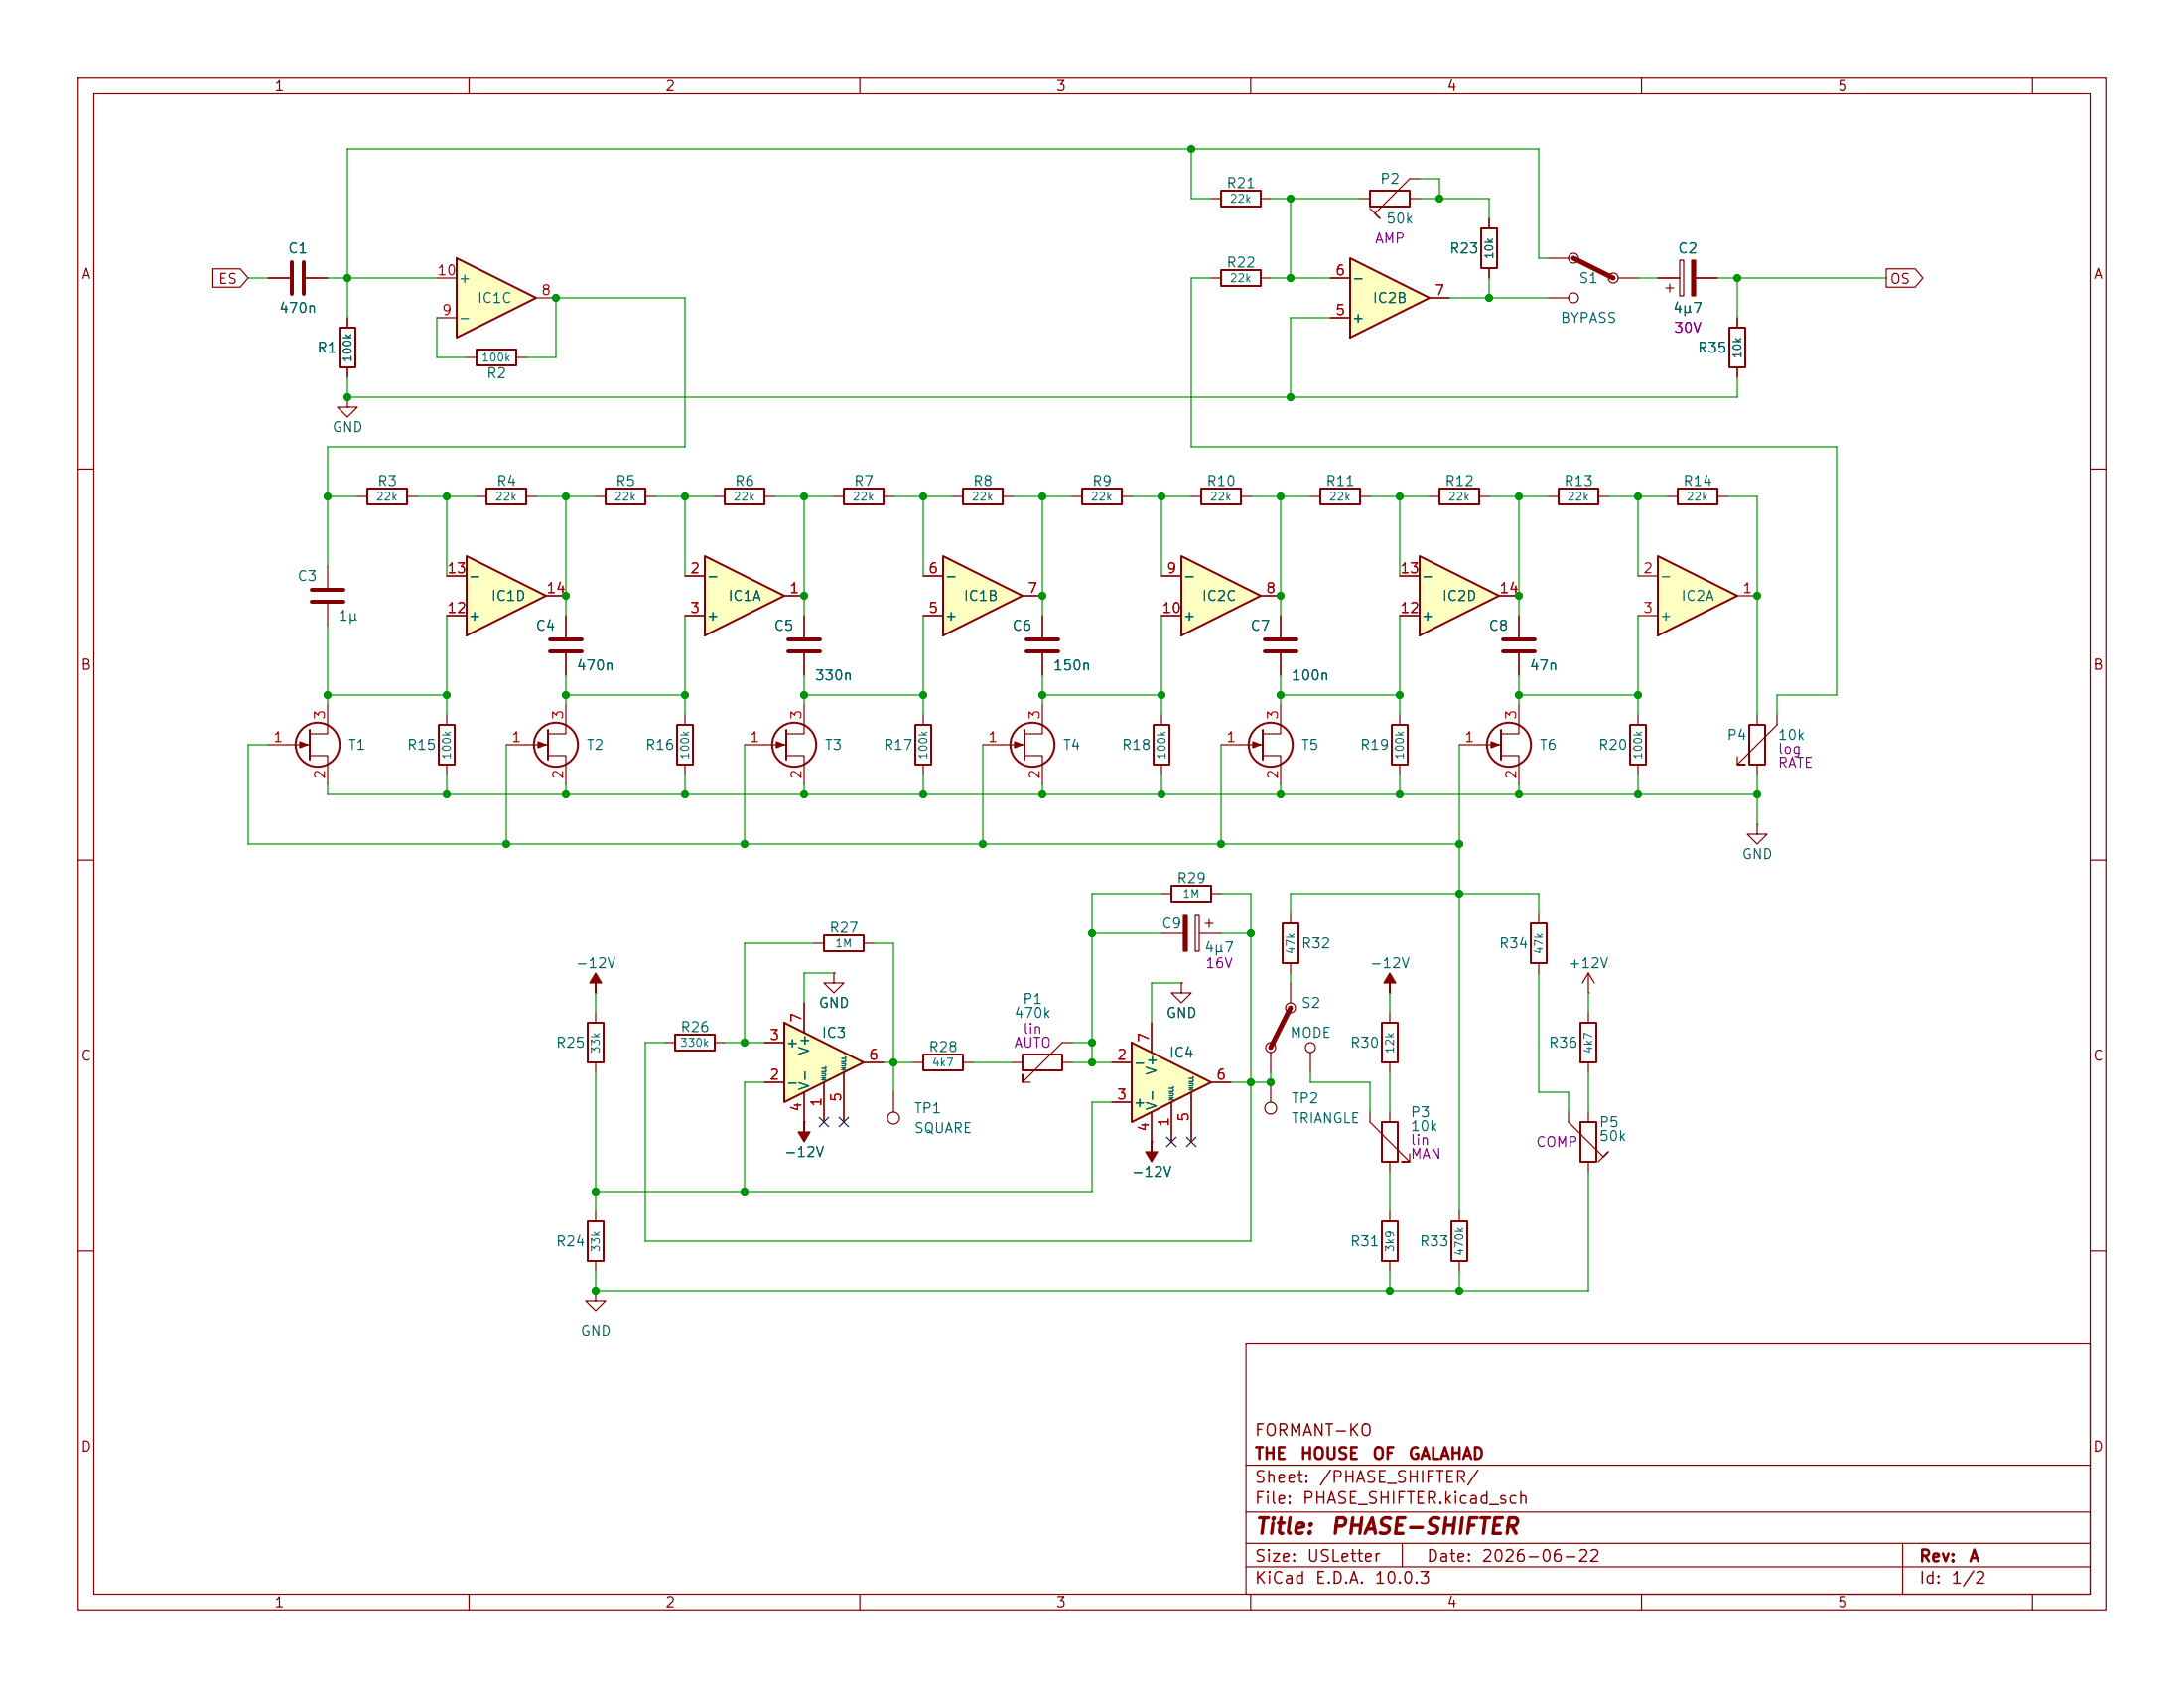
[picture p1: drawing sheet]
<svg xmlns="http://www.w3.org/2000/svg" width="279mm" height="216mm" viewBox="0 0 279 216" stroke-linecap="round" stroke-linejoin="round" font-family="sans-serif">
<g fill="none" stroke="#840000" stroke-width=".15">
<path d="M10 10h259.4v195.9h-259.4zM12 12h255.4v191.9h-255.4zM60 10v2M110 10v2M160 10v2M210 10v2M260 10v2M198.1 33h2.6M198.1 38.1h2.6M207 35.6h2.5M10 60h2M137.2 63.5h1.2"/>
<path d="M143.5 63.5h1.3M267.4 60h2M148.6 91.4v1.3M148.6 97.8v1.3M10 110h2M267.4 110h2M114.3 139.7v2.5M116.8 135.9h1.3M123.2 135.9h1.3M177.8 127h.1M10 160h2M159.4 171.9h108v32h-108z"/>
<path d="M267.4 160h2M159.4 197.4h108M159.4 193.4h108M159.4 187.4h108M179.4 197.4v3M243.4 197.4v6.5M60 203.9v2M110 203.9v2M159.4 200.4h108M160 203.9v2M210 203.9v2M260 203.9v2"/>
<circle cx="201.3" cy="38.1" r=".63"/>
<circle cx="201.3" cy="33" r=".63"/>
<circle cx="206.4" cy="35.6" r=".63"/>
<circle cx="114.3" cy="143" r=".76"/>
</g>
<path d="M201.3 33l5.1 2.6" fill="none" stroke="#840000" stroke-width=".63"/>
<path d="M177.8 124.5l.8 1.2h-.8v1.3v-1.3h-.8z" fill="#840000" stroke="#840000" stroke-width=".15"/>
<path d="M138.4 62.5h5.1v2h-5.1zM147.6 92.7h2v5.1h-2zM118.1 134.9h5.1v2h-5.1z" fill="none" stroke="#840000" stroke-width=".25"/>
<path d="M151.1 71.1l10.2 5.1-10.2 5.1z" fill="#ffffc2"/>
<path d="M156.2 24.4h5.1v2h-5.1zM151.1 71.1l10.2 5.1-10.2 5.1zM149.9 113.3h5v2h-5zM195.8 118.1h2.1v5.1h-2.1zM176.8 143.5h2v5.1h-2z" fill="none" stroke="#840000" stroke-width=".25"/>
<g fill="none" stroke="#840000" stroke-width=".15">
<path d="M154.9 25.4h1.3M161.3 25.4h1.3M148.6 73.7h2.5M148.6 78.7h2.5M161.3 76.2h2.5M148.6 114.3h1.3M154.9 114.3h1.3M196.8 116.8v1.3M162.6 138.4v2.6M196.8 123.2v1.3M102.9 143.5h.1M175.3 142.2v1.3l5 5.1h-1h1v-1"/>
<path d="M177.8 142.2v1.3M177.8 148.6v1.3"/>
<circle cx="162.6" cy="141.7" r=".76"/>
</g>
<path d="M102.9 143.5v1.3h.7l-.7 1.3-.8-1.3h.8z" fill="#840000" stroke="#840000" stroke-width=".15"/>
<path d="M100.3 130.8l10.2 5.1-10.2 5.1z" fill="#ffffc2"/>
<path d="M77.5 62.5h5v2h-5zM92.7 62.5h5.1v2h-5.1zM107.9 62.5h5.1v2h-5.1zM123.2 62.5h5.1v2h-5.1zM168.9 62.5h5.1v2h-5.1zM223.8 92.7h2v5.1h-2zM100.3 130.8l10.2 5.1-10.2 5.1zM202.2 130.8h2v5.1h-2zM202.2 143.5h2v5.1h-2z" fill="none" stroke="#840000" stroke-width=".25"/>
<g fill="none" stroke="#840000" stroke-width=".15">
<path d="M212.1 35.6h2.8M213.1 36.8h1M213.6 36.3v1M214.9 33.3h.5v4.5h-.5zM216.9 35.6h2.8M76.2 63.5h1.3M82.5 63.5h1.3M91.4 63.5h1.3M97.8 63.5h1.3M106.7 63.5h1.2M113 63.5h1.3M121.9 63.5h1.3"/>
<path d="M128.3 63.5h1.2M133.3 78.7v2.8M167.6 63.5h1.3M174 63.5h1.3M133.3 83.6v2.8M224.8 91.4v1.3M224.8 97.8v1.3M227.3 91.4v1.3l-5.1 5.1h1.1h-1.1v-1M224.8 105.4v1.3h1.3l-1.3 1.3-1.3-1.3h1.3M224.8 105.4h.1M97.8 138.4h2.5M97.8 133.4h2.5"/>
<path d="M102.9 128.3v3.8M102.9 139.7v3.8M105.4 138.4v5.1M107.9 137.2v6.3M110.5 135.9h2.5M203.2 129.5v1.3M203.2 135.9v1.3M200.7 142.2v1.3l4.4 4.5 .6-.7-1.2 1.3M203.2 142.2v1.3M203.2 148.6v1.3"/>
</g>
<path d="M216.4 33.3h.5v4.5h-.5z" fill="#840000" stroke="#840000" stroke-width=".15"/>
<path d="M131.3 83.3h4.1M131.3 81.8h4.1" fill="none" stroke="#840000" stroke-width=".51"/>
<path d="M59.7 71.1l10.1 5.1-10.1 5.1z" fill="#ffffc2"/>
<g fill="none" stroke="#840000" stroke-width=".25">
<path d="M175.3 24.4h5v2h-5zM189.5 29.2h2v5.1h-2zM59.7 71.1l10.1 5.1-10.1 5.1zM39.6 93.3v3.9M56.1 92.7h2.1v5.1h-2.1zM100.6 93.3v3.9M117.1 92.7h2v5.1h-2z"/>
<circle cx="40.6" cy="95.2" r="2.82"/>
<circle cx="101.6" cy="95.2" r="2.82"/>
</g>
<g fill="none" stroke="#840000" stroke-width=".15">
<path d="M174 25.4h1.3M180.3 25.4h1.3M181.6 22.9h-1.3l-4.4 4.4 .6 .6-1.2-1.2M190.5 27.9v1.3M190.5 34.3v1.3M57.1 78.7h2.6M57.1 73.7h2.6M69.8 76.2h2.6M34.3 95.3h5.3M39.6 96.6h2.3v3.7M41.9 90.2v3.7h-2.3M57.1 91.4v1.3"/>
<path d="M57.1 97.8v1.3M95.2 95.3h5.4M100.6 96.6h2.3v3.7M102.9 90.2v3.7h-2.3M118.1 91.4v1.3M118.1 97.8v1.3"/>
</g>
<g fill="#840000" stroke="#840000" stroke-width=".15">
<path d="M99.3 94.9l1 .4-1 .3z"/>
<path d="M38.4 94.9l1 .4-1 .3z"/>
</g>
<path d="M90.2 71.1l10.1 5.1-10.1 5.1z" fill="#ffffc2"/>
<path d="M90.2 71.1l10.1 5.1-10.1 5.1z" fill="none" stroke="#840000" stroke-width=".25"/>
<path d="M87.6 73.7h2.6M87.6 78.7h2.6M100.3 76.2h2.6" fill="none" stroke="#840000" stroke-width=".15"/>
<path d="M172.7 33l10.2 5.1-10.2 5.1z" fill="#ffffc2"/>
<g fill="none" stroke="#840000" stroke-width=".25">
<path d="M172.7 33l10.2 5.1-10.2 5.1zM70.1 93.3v3.9M131.1 93.3v3.9M176.8 156.2h2v5.1h-2zM185.7 156.2h2v5.1h-2z"/>
<circle cx="71.1" cy="95.2" r="2.82"/>
<circle cx="132.1" cy="95.2" r="2.82"/>
</g>
<g fill="none" stroke="#840000" stroke-width=".15">
<path d="M170.2 35.6h2.5M182.9 38.1h2.5M170.2 40.6h2.5M41.9 72.4v2.8M41.9 77.2v2.8M72.4 78.7v2.8M102.9 78.7v2.8M64.8 95.3h5.3M70.1 96.6h2.3v3.7M72.4 90.2v3.7h-2.3M72.4 83.6v2.8M102.9 83.6v2.8"/>
<path d="M125.7 95.3h5.4M131.1 96.6h2.2v3.7M133.3 90.2v3.7h-2.2M203.2 127h.1M203.2 124.5l-.8 1.2M203.2 124.5l.8 1.2M203.2 124.5v2.5M177.8 154.9v1.3M186.7 154.9v1.3M177.8 161.3v1.3M186.7 161.3v1.3"/>
</g>
<path d="M39.9 77h4M39.9 75.4h4M70.4 83.3h4M70.4 81.8h4M100.8 83.3h4.1M100.8 81.8h4.1" fill="none" stroke="#840000" stroke-width=".51"/>
<g fill="#840000" stroke="#840000" stroke-width=".15">
<path d="M68.8 94.9l1 .4-1 .3z"/>
<path d="M129.8 94.9l1 .4-1 .3z"/>
</g>
<path d="M120.6 71.1l10.2 5.1-10.2 5.1z" fill="#ffffc2"/>
<g fill="none" stroke="#840000" stroke-width=".25">
<path d="M156.2 34.5h5.1v2.1h-5.1zM120.6 71.1l10.2 5.1-10.2 5.1zM161.5 93.3v3.9M178.1 92.7h2v5.1h-2zM105.4 119.6h5.1v2.1h-5.1zM164.1 118.1h2v5.1h-2zM176.8 130.8h2v5.1h-2z"/>
<circle cx="162.6" cy="95.2" r="2.82"/>
</g>
<g fill="none" stroke="#840000" stroke-width=".15">
<path d="M154.9 35.6h1.3M161.3 35.6h1.3M118.1 78.7h2.5M118.1 73.7h2.5M130.8 76.2h2.5M163.8 78.7v2.8M156.2 95.3h5.3M161.5 96.6h2.3v3.7M163.8 90.2v3.7h-2.3M163.8 83.6v2.8M179.1 91.4v1.3M179.1 97.8v1.3"/>
<path d="M165.1 116.8v1.3M104.1 120.7h1.3M106.7 124.5v1.2h1.2l-1.2 1.3-1.3-1.3h1.3M106.7 124.5h.1M110.5 120.7h1.3M162.6 134.6v2.6M165.1 123.2v1.3M165.1 125.7v2.6M167.6 134.6v2.6M177.8 129.5v1.3M177.8 135.9v1.3"/>
<circle cx="162.6" cy="134" r=".63"/>
<circle cx="165.1" cy="128.9" r=".63"/>
<circle cx="167.6" cy="134" r=".63"/>
</g>
<path d="M165.1 128.9l-2.5 5.1" fill="none" stroke="#840000" stroke-width=".63"/>
<path d="M160.3 94.9l1 .4-1 .3z" fill="#840000" stroke="#840000" stroke-width=".15"/>
<path d="M161.8 83.3h4.1M161.8 81.8h4.1" fill="none" stroke="#840000" stroke-width=".51"/>
<path d="M212.1 71.1l10.1 5.1-10.1 5.1z" fill="#ffffc2"/>
<path d="M212.1 71.1l10.1 5.1-10.1 5.1z" fill="none" stroke="#840000" stroke-width=".25"/>
<path d="M209.5 73.7h2.6M209.5 78.7h2.6M222.2 76.2h2.6" fill="none" stroke="#840000" stroke-width=".15"/>
<path d="M144.8 133.4l10.1 5-10.1 5.1z" fill="#ffffc2"/>
<path d="M144.8 133.4l10.1 5-10.1 5.1z" fill="none" stroke="#840000" stroke-width=".25"/>
<path d="M142.2 135.9h2.6M147.3 130.8v3.8M152.4 139.7v6.4M154.9 138.4h2.6M142.2 141h2.6M147.3 142.2v3.9M149.9 141v5.1" fill="none" stroke="#840000" stroke-width=".15"/>
<path d="M181.6 71.1l10.2 5.1-10.2 5.1z" fill="#ffffc2"/>
<path d="M153.7 62.5h5v2h-5zM181.6 71.1l10.2 5.1-10.2 5.1zM75.2 130.8h2v5.1h-2zM86.4 132.3h5v2.1h-5z" fill="none" stroke="#840000" stroke-width=".25"/>
<path d="M152.4 63.5h1.3M158.7 63.5h1.3M179.1 78.7h2.5M179.1 73.7h2.5M191.8 76.2h2.5M76.2 127h.1M76.2 129.5v1.3M76.2 135.9v1.3M85.1 133.4h1.3M91.4 133.4h1.3" fill="none" stroke="#840000" stroke-width=".15"/>
<path d="M76.2 124.5l.8 1.2h-.8v1.3v-1.3h-.8z" fill="#840000" stroke="#840000" stroke-width=".15"/>
<path d="M58.4 33l10.2 5.1-10.2 5.1z" fill="#ffffc2"/>
<g fill="none" stroke="#840000" stroke-width=".25">
<path d="M58.4 33l10.2 5.1-10.2 5.1zM43.4 41.9h2.1v5.1h-2.1zM61 44.7h5v2h-5zM221.2 41.9h2.1v5.1h-2.1zM47 62.5h5.1v2h-5.1zM62.2 62.5h5.1v2h-5.1zM184.1 62.5h5.1v2h-5.1zM199.4 62.5h5.1v2h-5.1zM214.6 62.5h5.1v2h-5.1zM86.6 92.7h2v5.1h-2zM192 93.3v3.9M208.5 92.7h2.1v5.1h-2.1z"/>
<path d="M130.8 134.9h5.1v2h-5.1zM75.2 156.2h2v5.1h-2z"/>
<circle cx="193" cy="95.2" r="2.82"/>
</g>
<g fill="none" stroke="#840000" stroke-width=".15">
<path d="M27.2 34.4h3.5l1 1.2-1 1.1h-3.5zM34.3 35.6h2.8M39.1 35.6h2.8M55.9 35.6h2.5M68.6 38.1h2.5M170.2 35.6h2.5M182.9 38.1h2.5M190.5 27.9v1.3M190.5 34.3v1.3M212.1 35.6h2.8M216.9 35.6h2.8M241.3 34.4h3.7l1 1.2-1 1.1h-3.7z"/>
<path d="M44.4 50.8v1.3h1.3l-1.3 1.2-1.2-1.2h1.2M44.4 50.8h.1M44.4 40.6v1.3M44.4 47v1.3M55.9 40.6h2.5M59.7 45.7h1.3M66 45.7h1.3M170.2 40.6h2.5M222.2 40.6v1.3M222.2 47v1.3M45.7 63.5h1.3M52.1 63.5h1.2"/>
<path d="M57.1 78.7h2.6M57.1 73.7h2.6M61 63.5h1.2M67.3 63.5h1.3M69.8 76.2h2.6M72.4 78.7v2.8M87.6 78.7h2.6M87.6 73.7h2.6M100.3 76.2h2.6M102.9 78.7v2.8M118.1 78.7h2.5M118.1 73.7h2.5"/>
<path d="M130.8 76.2h2.5M133.3 78.7v2.8M148.6 78.7h2.5M148.6 73.7h2.5M161.3 76.2h2.5M163.8 78.7v2.8M179.1 78.7h2.5M179.1 73.7h2.5M182.9 63.5h1.2M189.2 63.5h1.3M191.8 76.2h2.5M194.3 78.7v2.8"/>
<path d="M198.1 63.5h1.3M204.5 63.5h1.2M213.4 63.5h1.2M219.7 63.5h1.3M72.4 83.6v2.8M87.6 91.4v1.3M87.6 97.8v1.3M102.9 83.6v2.8M133.3 83.6v2.8M163.8 83.6v2.8M186.7 95.3h5.3M192 96.6h2.3v3.7"/>
<path d="M194.3 90.2v3.7h-2.3M194.3 83.6v2.8M209.5 91.4v1.3M209.5 97.8v1.3M148.6 119.4h2.8M152.9 117.1h.5v4.6h-.5zM153.4 119.4h2.8M154.2 118.1h1M154.7 117.6v1M97.8 133.4h2.5M97.8 138.4h2.5M102.9 128.3v3.8"/>
<path d="M102.9 139.7v3.8M105.4 138.4v5.1M106.7 124.5h.1M107.9 137.2v6.3M110.5 135.9h2.5M129.5 135.9h1.3M135.9 135.9h1.3M137.2 133.4h-1.3l-5.1 5v-1v1h1M142.2 135.9h2.6M147.3 130.8v3.8M151.1 125.7v1.3h1.3l-1.3 1.3-1.2-1.3h1.2M151.1 125.7h.1"/>
<path d="M152.4 139.7v6.4M154.9 138.4h2.6M76.2 154.9v1.3M102.9 143.5h.1M142.2 141h2.6M147.3 146.1h.1M147.3 142.2v3.9M149.9 141v5.1M76.2 165.1v1.3h1.3l-1.3 1.2-1.3-1.2h1.3M76.2 165.1h.1M76.2 161.3v1.3"/>
</g>
<path d="M37.3 33.5v4.1M38.9 33.5v4.1M192.3 81.8h4M192.3 83.3h4" fill="none" stroke="#840000" stroke-width=".51"/>
<g fill="#840000" stroke="#840000" stroke-width=".15">
<path d="M151.4 117.1h.5v4.6h-.5z"/>
<path d="M147.3 146.1v1.2h.8l-.8 1.3-.7-1.3h.7z"/>
<path d="M190.8 94.9l1 .4-1 .3z"/>
</g>
<g fill="none" stroke="#009600" stroke-width=".15">
<path d="M152.4 19.1v6.3h2.5M31.7 35.6h2.6M41.9 35.6h14M154.9 35.6h-2.5v21.6h82.5v31.7h-7.6v2.5M162.6 25.4h11.4M162.6 35.6h7.6M165.1 25.4v10.2M181.6 25.4h8.9v2.5M181.6 22.9h2.5v2.5M185.4 38.1h12.7M190.5 35.6v2.5M198.1 33h-1.3v-13.9h-152.4v21.5"/>
<path d="M209.5 35.6h2.6M219.7 35.6h21.6M222.2 35.6v5M44.4 48.3v2.5h177.8v-2.5M55.9 40.6v5.1h3.8M67.3 45.7h3.8v-7.6h16.5v19.1h-45.7v15.2M170.2 40.6h-5.1v10.2M41.9 63.5h3.8M53.3 63.5h7.7M57.1 63.5v10.2M57.1 78.7v12.7M68.6 63.5h7.6"/>
<path d="M72.4 63.5v15.2M83.8 63.5h7.6M87.6 63.5v10.2M87.6 78.7v12.7M99.1 63.5h7.6M102.9 63.5v15.2M114.3 63.5h7.6M118.1 63.5v10.2M118.1 78.7v12.7M129.5 63.5h7.7M133.3 63.5v15.2M144.8 63.5h7.6"/>
<path d="M148.6 63.5v10.2M148.6 78.7v12.7M160 63.5h7.6M163.8 63.5v15.2M175.3 63.5h7.6M179.1 63.5v10.2M179.1 78.7v12.7M190.5 63.5h7.6M194.3 63.5v15.2M205.7 63.5h7.7M209.5 63.5v10.2M209.5 78.7v12.7"/>
<path d="M221 63.5h3.8v27.9M34.3 95.3h-2.6v12.7h155M41.9 88.9h15.2M41.9 80v10.2M57.1 99.1v2.5M64.8 95.3v12.7M72.4 88.9h15.2M72.4 86.4v3.8M87.6 99.1v2.5M95.2 95.3v12.7M102.9 88.9h15.2M102.9 86.4v3.8"/>
<path d="M118.1 99.1v2.5M125.7 95.3v12.7M133.3 88.9h15.3M133.3 86.4v3.8M148.6 99.1v2.5M156.2 95.3v12.7M163.8 88.9h15.3M163.8 86.4v3.8M179.1 99.1v2.5M186.7 95.3v59.6M194.3 88.9h15.2M194.3 86.4v3.8"/>
<path d="M209.5 99.1v2.5M224.8 99.1v6.3M41.9 100.3v1.3h182.9M72.4 100.3v1.3M102.9 100.3v1.3M133.3 100.3v1.3M139.7 119.4h8.9M148.6 114.3h-8.9v21.6M156.2 114.3h3.8v44.5h-77.5v-25.4h2.6M156.2 119.4h3.8M163.8 100.3v1.3M165.1 116.8v-2.5h31.7v2.5"/>
<path d="M194.3 100.3v1.3M76.2 127v2.5M76.2 137.2v17.7M92.7 133.4h5.1M97.8 138.4h-2.6v14M104.1 120.7h-8.9v12.7M106.7 124.5h-3.8v3.8M111.8 120.7h2.5v19M113 135.9h3.8M124.5 135.9h5M137.2 133.4h2.5M137.2 135.9h5"/>
<path d="M151.1 125.7h-3.8v5.1M162.6 137.2v1.2h-5.1M165.1 124.5v1.2M167.6 137.2v1.2h7.7v3.8M177.8 127v2.5M177.8 137.2v5M196.8 124.5v15.2h3.9v2.5M203.2 127v2.5M203.2 137.2v5M142.2 141h-2.5v11.4h-63.5M177.8 149.9v5M203.2 149.9v15.2h-127v-2.5"/>
<path d="M177.8 162.6v2.5M186.7 162.6v2.5"/>
</g>
<path d="M104.8 142.9l1.2 1.2M106 142.9l-1.2 1.2M107.3 142.9l1.3 1.2M108.6 142.9l-1.3 1.2M149.3 145.4l1.2 1.3M150.5 145.4l-1.2 1.3M151.8 145.4l1.2 1.3M153 145.4l-1.2 1.3" fill="none" stroke="#000084" stroke-width=".15"/>
<g fill="#009600" stroke="#009600" stroke-width=".13">
<circle cx="41.9" cy="63.5" r=".46"/>
<circle cx="57.1" cy="63.5" r=".46"/>
<circle cx="44.4" cy="50.8" r=".46"/>
<circle cx="71.1" cy="38.1" r=".46"/>
<circle cx="72.4" cy="63.5" r=".46"/>
<circle cx="44.4" cy="35.6" r=".46"/>
<circle cx="72.4" cy="88.9" r=".46"/>
<circle cx="95.2" cy="133.4" r=".46"/>
<circle cx="95.2" cy="152.4" r=".46"/>
<circle cx="76.2" cy="152.4" r=".46"/>
<circle cx="76.2" cy="165.1" r=".46"/>
<circle cx="87.6" cy="101.6" r=".46"/>
<circle cx="95.2" cy="108" r=".46"/>
<circle cx="87.6" cy="88.9" r=".46"/>
<circle cx="102.9" cy="63.5" r=".46"/>
<circle cx="87.6" cy="63.5" r=".46"/>
<circle cx="118.1" cy="63.5" r=".46"/>
<circle cx="114.3" cy="135.9" r=".46"/>
<circle cx="125.7" cy="108" r=".46"/>
<circle cx="41.9" cy="88.9" r=".46"/>
<circle cx="57.1" cy="88.9" r=".46"/>
<circle cx="72.4" cy="101.6" r=".46"/>
<circle cx="72.4" cy="76.2" r=".46"/>
<circle cx="57.1" cy="101.6" r=".46"/>
<circle cx="64.8" cy="108" r=".46"/>
<circle cx="102.9" cy="76.2" r=".46"/>
<circle cx="118.1" cy="101.6" r=".46"/>
<circle cx="102.9" cy="101.6" r=".46"/>
<circle cx="118.1" cy="88.9" r=".46"/>
<circle cx="102.9" cy="88.9" r=".46"/>
<circle cx="148.6" cy="88.9" r=".46"/>
<circle cx="133.3" cy="88.9" r=".46"/>
<circle cx="148.6" cy="63.5" r=".46"/>
<circle cx="133.3" cy="63.5" r=".46"/>
<circle cx="156.2" cy="108" r=".46"/>
<circle cx="148.6" cy="101.6" r=".46"/>
<circle cx="133.3" cy="76.2" r=".46"/>
<circle cx="133.3" cy="101.6" r=".46"/>
<circle cx="139.7" cy="133.4" r=".46"/>
<circle cx="139.7" cy="135.9" r=".46"/>
<circle cx="160" cy="119.4" r=".46"/>
<circle cx="139.7" cy="119.4" r=".46"/>
<circle cx="160" cy="138.4" r=".46"/>
<circle cx="162.6" cy="138.4" r=".46"/>
<circle cx="179.1" cy="88.9" r=".46"/>
<circle cx="163.8" cy="101.6" r=".46"/>
<circle cx="179.1" cy="101.6" r=".46"/>
<circle cx="163.8" cy="88.9" r=".46"/>
<circle cx="163.8" cy="76.2" r=".46"/>
<circle cx="163.8" cy="63.5" r=".46"/>
<circle cx="152.4" cy="19.1" r=".46"/>
<circle cx="165.1" cy="25.4" r=".46"/>
<circle cx="165.1" cy="50.8" r=".46"/>
<circle cx="184.1" cy="25.4" r=".46"/>
<circle cx="165.1" cy="35.6" r=".46"/>
<circle cx="177.8" cy="165.1" r=".46"/>
<circle cx="186.7" cy="114.3" r=".46"/>
<circle cx="186.7" cy="165.1" r=".46"/>
<circle cx="224.8" cy="101.6" r=".46"/>
<circle cx="194.3" cy="76.2" r=".46"/>
<circle cx="186.7" cy="108" r=".46"/>
<circle cx="209.5" cy="101.6" r=".46"/>
<circle cx="194.3" cy="101.6" r=".46"/>
<circle cx="194.3" cy="88.9" r=".46"/>
<circle cx="209.5" cy="88.9" r=".46"/>
<circle cx="209.5" cy="63.5" r=".46"/>
<circle cx="224.8" cy="76.2" r=".46"/>
<circle cx="179.1" cy="63.5" r=".46"/>
<circle cx="194.3" cy="63.5" r=".46"/>
<circle cx="222.2" cy="35.6" r=".46"/>
<circle cx="190.5" cy="38.1" r=".46"/>
</g>
<g font-size="2" fill="#840000">
<text x="160.4" y="196.7">Title:</text>
<text x="170.1" y="196.7">PHASE-SHIFTER</text>
</g>
<g font-size="1.5" fill="#840000">
<text x="160.4" y="184">FORMANT-KO</text>
<text x="160.4" y="190">Sheet:</text>
<text x="160.4" y="187">THE</text>
<text x="166.2" y="187">HOUSE</text>
<text x="168.6" y="190">/PHASE_SHIFTER/</text>
<text x="175.5" y="187">OF</text>
<text x="180.1" y="187">GALAHAD</text>
<text x="160.4" y="192.7">File:</text>
<text x="166.5" y="192.7">PHASE_SHIFTER.kicad_sch</text>
<text x="160.4" y="202.9">KiCad</text>
<text x="160.4" y="200.1">Size:</text>
<text x="167.1" y="200.1">USLetter</text>
<text x="168.1" y="202.9">E.D.A.</text>
<text x="175.7" y="202.9">10.0.3</text>
<text x="182.4" y="200.1">Date:</text>
<text x="189.4" y="200.1">2026-06-22</text>
<text x="245.4" y="200.1">Rev:</text>
<text x="245.4" y="202.9">Id:</text>
<text x="249.5" y="202.9">1/2</text>
<text x="251.8" y="200.1">A</text>
</g>
<g font-size="1.3" fill="#840000">
<text x="35" y="12">1</text>
<text x="85" y="12">2</text>
<text x="135" y="12">3</text>
<text x="185" y="12">4</text>
<text x="235" y="12">5</text>
<text x="10.3" y="36">A</text>
<text x="267.7" y="36">A</text>
<text x="27.9" y="36.6">ES</text>
<text x="241.7" y="36.6">OS</text>
<text x="10.3" y="86">B</text>
<text x="267.7" y="86">B</text>
<text x="10.3" y="136">C</text>
<text x="267.7" y="136">C</text>
<text x="10.3" y="186">D</text>
<text x="267.7" y="186">D</text>
<text x="35" y="205.9">1</text>
<text x="85" y="205.9">2</text>
<text x="135" y="205.9">3</text>
<text x="185" y="205.9">4</text>
<text x="235" y="205.9">5</text>
</g>
<g font-size="1.3" fill="#006464">
<text x="176.5" y="23.8">P2</text>
<text x="156.8" y="24.4">R21</text>
<text x="177.2" y="28.9">50k</text>
<text x="36.8" y="32.7">C1</text>
<text x="156.8" y="34.5">R22</text>
<text x="185.3" y="32.7">R23</text>
<text x="214.6" y="32.7">C2</text>
<text x="35.6" y="40.3">470n</text>
<text x="58.5" y="41.6">-</text>
<text x="58.5" y="36.5">+</text>
<text x="61" y="39.1">IC1C</text>
<text x="172.8" y="41.6">+</text>
<text x="172.8" y="36.5">-</text>
<text x="175.5" y="39.1">IC2B</text>
<text x="199.5" y="41.6">BYPASS</text>
<text x="201.9" y="36.5">S1</text>
<text x="213.9" y="40.3">4µ7</text>
<text x="40.5" y="45.4">R1</text>
<text x="217.1" y="45.4">R35</text>
<text x="62.2" y="48.7">R2</text>
<text x="42.4" y="55.6">GND</text>
<text x="48.2" y="62.5">R3</text>
<text x="63.4" y="62.5">R4</text>
<text x="78.7" y="62.5">R5</text>
<text x="93.9" y="62.5">R6</text>
<text x="109.1" y="62.5">R7</text>
<text x="124.4" y="62.5">R8</text>
<text x="139.6" y="62.5">R9</text>
<text x="154.3" y="62.5">R10</text>
<text x="169.5" y="62.5">R11</text>
<text x="184.7" y="62.5">R12</text>
<text x="200" y="62.5">R13</text>
<text x="215.2" y="62.5">R14</text>
<text x="37.9" y="74.6">C3</text>
<text x="59.8" y="74.6">-</text>
<text x="62.7" y="77.2">IC1D</text>
<text x="90.3" y="74.6">-</text>
<text x="93.1" y="77.2">IC1A</text>
<text x="120.8" y="74.6">-</text>
<text x="123.2" y="77.2">IC1B</text>
<text x="151.3" y="74.6">-</text>
<text x="153.7" y="77.2">IC2C</text>
<text x="181.7" y="74.6">-</text>
<text x="184.4" y="77.2">IC2D</text>
<text x="212.2" y="74.6">-</text>
<text x="215" y="77.2">IC2A</text>
<text x="43.2" y="79.7">1µ</text>
<text x="59.8" y="79.7">+</text>
<text x="68.4" y="81">C4</text>
<text x="90.3" y="79.7">+</text>
<text x="98.9" y="81">C5</text>
<text x="120.8" y="79.7">+</text>
<text x="129.4" y="81">C6</text>
<text x="151.3" y="79.7">+</text>
<text x="159.9" y="81">C7</text>
<text x="181.7" y="79.7">+</text>
<text x="190.3" y="81">C8</text>
<text x="212.2" y="79.7">+</text>
<text x="73.7" y="86.1">470n</text>
<text x="104.1" y="87.3">330n</text>
<text x="134.6" y="86.1">150n</text>
<text x="165.1" y="87.3">100n</text>
<text x="195.6" y="86.1">47n</text>
<text x="220.8" y="95">P4</text>
<text x="227.3" y="95">10k</text>
<text x="44.5" y="96.2">T1</text>
<text x="52" y="96.2">R15</text>
<text x="74.9" y="96.2">T2</text>
<text x="82.5" y="96.2">R16</text>
<text x="105.4" y="96.2">T3</text>
<text x="112.9" y="96.2">R17</text>
<text x="135.9" y="96.2">T4</text>
<text x="143.4" y="96.2">R18</text>
<text x="166.4" y="96.2">T5</text>
<text x="173.9" y="96.2">R19</text>
<text x="196.9" y="96.2">T6</text>
<text x="204.4" y="96.2">R20</text>
<text x="150.5" y="113.3">R29</text>
<text x="222.8" y="110.2">GND</text>
<text x="106" y="119.6">R27</text>
<text x="148.5" y="119.1">C9</text>
<text x="73.6" y="124.2">-12V</text>
<text x="154" y="122.1">4µ7</text>
<text x="166.4" y="121.6">R32</text>
<text x="175.2" y="124.2">-12V</text>
<text x="191.7" y="121.6">R34</text>
<text x="200.6" y="124.2">+12V</text>
<text x="104.6" y="129.2">GND</text>
<text x="129.7" y="130.5">470k</text>
<text x="130.7" y="128.7">P1</text>
<text x="149.1" y="130.5">GND</text>
<text x="166.4" y="129.2">S2</text>
<text x="71" y="134.3">R25</text>
<text x="87" y="132.3">R26</text>
<text x="100.5" y="134.3">+</text>
<text x="103.8" y="135.1" transform="rotate(-90 103.8 135.1)">V+</text>
<text x="105" y="133.1">IC3</text>
<text x="118.7" y="134.9">R28</text>
<text x="144.9" y="136.9">-</text>
<text x="148.3" y="137.6" transform="rotate(-90 148.3 137.6)">V+</text>
<text x="149.5" y="135.6">IC4</text>
<text x="164.9" y="133.1">MODE</text>
<text x="172.6" y="134.3">R30</text>
<text x="198" y="134.3">R36</text>
<text x="100.5" y="139.4">-</text>
<text x="103.8" y="139.6" transform="rotate(-90 103.8 139.6)">V-</text>
<text x="116.8" y="142.7">TP1</text>
<text x="144.9" y="141.9">+</text>
<text x="148.3" y="142.1" transform="rotate(-90 148.3 142.1)">V-</text>
<text x="165.1" y="141.4">TP2</text>
<text x="165.1" y="144">TRIANGLE</text>
<text x="180.3" y="143.2">P3</text>
<text x="100.2" y="148.3">-12V</text>
<text x="116.8" y="145.2">SQUARE</text>
<text x="180.3" y="145">10k</text>
<text x="204.5" y="144.5">P5</text>
<text x="204.5" y="146.3">50k</text>
<text x="144.7" y="150.8">-12V</text>
<text x="71" y="159.7">R24</text>
<text x="172.6" y="159.7">R31</text>
<text x="181.5" y="159.7">R33</text>
<text x="74.2" y="171.2">GND</text>
</g>
<g font-size="1.3" fill="#a90000">
<text x="55.8" y="35.5">10</text>
<text x="170.7" y="35.5">6</text>
<text x="56.4" y="40.6">9</text>
<text x="69.1" y="38.1">8</text>
<text x="170.7" y="40.6">5</text>
<text x="183.4" y="38.1">7</text>
<text x="57.1" y="73.6">13</text>
<text x="69.8" y="76.2">14</text>
<text x="88.2" y="73.6">2</text>
<text x="100.9" y="76.2">1</text>
<text x="118.7" y="73.6">6</text>
<text x="131.4" y="76.2">7</text>
<text x="149.2" y="73.6">9</text>
<text x="161.9" y="76.2">8</text>
<text x="179" y="73.6">13</text>
<text x="191.7" y="76.2">14</text>
<text x="210.1" y="73.6">2</text>
<text x="222.8" y="76.2">1</text>
<text x="57.1" y="78.7">12</text>
<text x="88.2" y="78.7">3</text>
<text x="118.7" y="78.7">5</text>
<text x="148.5" y="78.7">10</text>
<text x="179" y="78.7">12</text>
<text x="210.1" y="78.7">3</text>
<text x="34.9" y="95.2">1</text>
<text x="41.9" y="92.1" transform="rotate(-90 41.9 92.1)">3</text>
<text x="65.3" y="95.2">1</text>
<text x="72.4" y="92.1" transform="rotate(-90 72.4 92.1)">3</text>
<text x="95.8" y="95.2">1</text>
<text x="102.8" y="92.1" transform="rotate(-90 102.8 92.1)">3</text>
<text x="126.3" y="95.2">1</text>
<text x="133.3" y="92.1" transform="rotate(-90 133.3 92.1)">3</text>
<text x="156.8" y="95.2">1</text>
<text x="163.8" y="92.1" transform="rotate(-90 163.8 92.1)">3</text>
<text x="187.3" y="95.2">1</text>
<text x="194.3" y="92.1" transform="rotate(-90 194.3 92.1)">3</text>
<text x="41.9" y="99.8" transform="rotate(-90 41.9 99.8)">2</text>
<text x="72.4" y="99.8" transform="rotate(-90 72.4 99.8)">2</text>
<text x="102.8" y="99.8" transform="rotate(-90 102.8 99.8)">2</text>
<text x="133.3" y="99.8" transform="rotate(-90 133.3 99.8)">2</text>
<text x="163.8" y="99.8" transform="rotate(-90 163.8 99.8)">2</text>
<text x="194.3" y="99.8" transform="rotate(-90 194.3 99.8)">2</text>
<text x="102.8" y="130.9" transform="rotate(-90 102.8 130.9)">7</text>
<text x="98.4" y="133.3">3</text>
<text x="111.1" y="135.9">6</text>
<text x="142.8" y="135.9">2</text>
<text x="147.3" y="133.4" transform="rotate(-90 147.3 133.4)">7</text>
<text x="98.4" y="138.4">2</text>
<text x="102.8" y="142.3" transform="rotate(-90 102.8 142.3)">4</text>
<text x="105.4" y="141.7" transform="rotate(-90 105.4 141.7)">1</text>
<text x="107.9" y="141" transform="rotate(-90 107.9 141)">5</text>
<text x="142.8" y="140.9">3</text>
<text x="152.4" y="143.6" transform="rotate(-90 152.4 143.6)">5</text>
<text x="155.5" y="138.4">6</text>
<text x="147.3" y="144.9" transform="rotate(-90 147.3 144.9)">4</text>
<text x="149.8" y="144.2" transform="rotate(-90 149.8 144.2)">1</text>
</g>
<g font-size="1.3" fill="#840084">
<text x="175.8" y="31.5">AMP</text>
<text x="214" y="42.9">30V</text>
<text x="227.3" y="96.7">log</text>
<text x="227.3" y="98.5">RATE</text>
<text x="154.1" y="124.2">16V</text>
<text x="129.6" y="134.3">AUTO</text>
<text x="130.8" y="132.5">lin</text>
<text x="180.3" y="148.5">MAN</text>
<text x="180.3" y="146.8">lin</text>
<text x="196.4" y="147">COMP</text>
</g>
<g font-size="1" fill="#006464">
<text x="157.2" y="26.2">22k</text>
<text x="191.3" y="33.3" transform="rotate(-90 191.3 33.3)">10k</text>
<text x="157.2" y="36.3">22k</text>
<text x="45.2" y="46.4" transform="rotate(-90 45.2 46.4)">100k</text>
<text x="61.5" y="46.5">100k</text>
<text x="223" y="46" transform="rotate(-90 223 46)">10k</text>
<text x="48" y="64.3">22k</text>
<text x="63.3" y="64.3">22k</text>
<text x="78.5" y="64.3">22k</text>
<text x="93.7" y="64.3">22k</text>
<text x="109" y="64.3">22k</text>
<text x="124.2" y="64.3">22k</text>
<text x="139.5" y="64.3">22k</text>
<text x="154.7" y="64.3">22k</text>
<text x="169.9" y="64.3">22k</text>
<text x="185.2" y="64.3">22k</text>
<text x="200.4" y="64.3">22k</text>
<text x="215.7" y="64.3">22k</text>
<text x="57.9" y="97.2" transform="rotate(-90 57.9 97.2)">100k</text>
<text x="88.4" y="97.2" transform="rotate(-90 88.4 97.2)">100k</text>
<text x="118.9" y="97.2" transform="rotate(-90 118.9 97.2)">100k</text>
<text x="149.4" y="97.2" transform="rotate(-90 149.4 97.2)">100k</text>
<text x="179.8" y="97.2" transform="rotate(-90 179.8 97.2)">100k</text>
<text x="210.3" y="97.2" transform="rotate(-90 210.3 97.2)">100k</text>
<text x="151.2" y="115.1">1M</text>
<text x="106.8" y="121.4">1M</text>
<text x="165.9" y="122.2" transform="rotate(-90 165.9 122.2)">47k</text>
<text x="197.6" y="122.2" transform="rotate(-90 197.6 122.2)">47k</text>
<text x="77" y="134.9" transform="rotate(-90 77 134.9)">33k</text>
<text x="86.9" y="134.1">330k</text>
<text x="119.1" y="136.7">4k7</text>
<text x="178.6" y="134.9" transform="rotate(-90 178.6 134.9)">12k</text>
<text x="204" y="134.9" transform="rotate(-90 204 134.9)">4k7</text>
<text x="77" y="160.3" transform="rotate(-90 77 160.3)">33k</text>
<text x="178.6" y="160.3" transform="rotate(-90 178.6 160.3)">3k9</text>
<text x="187.5" y="160.7" transform="rotate(-90 187.5 160.7)">470k</text>
</g>
<g font-size=".5" fill="#006464">
<text x="108.3" y="137" transform="rotate(-90 108.3 137)">NULL</text>
<text x="105.8" y="138.3" transform="rotate(-90 105.8 138.3)">NULL</text>
<text x="150.2" y="140.8" transform="rotate(-90 150.2 140.8)">NULL</text>
<text x="152.8" y="139.6" transform="rotate(-90 152.8 139.6)">NULL</text>
</g>
</svg>
